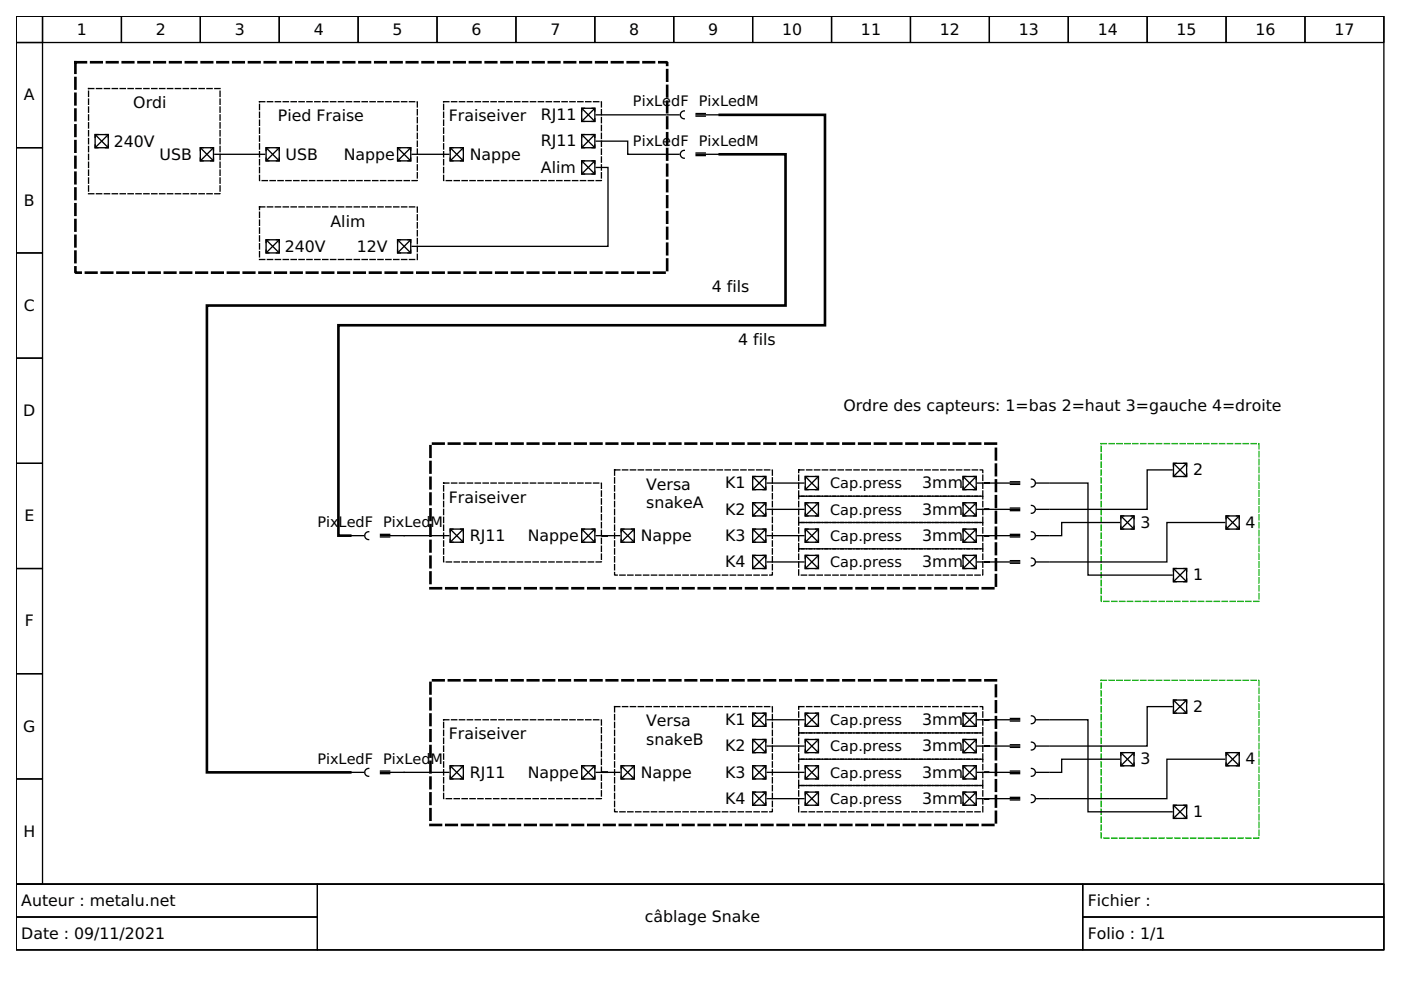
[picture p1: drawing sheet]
<svg xmlns="http://www.w3.org/2000/svg" width="297mm" height="210mm" viewBox="0 0 297 210" stroke-linecap="round" stroke-linejoin="round" font-family="sans-serif">
<g fill="none" stroke="#000" stroke-width=".28">
<path d="M3.4 3.4h290v184.1h-290zM3.4 3.4h5.6v5.6h-5.6zM3.4 9h5.6v22.3h-5.6zM9 3.4h16.7v5.6h-16.7zM25.7 3.4h16.8v5.6h-16.8zM42.5 3.4h16.7v5.6h-16.7zM59.2 3.4h16.7v5.6h-16.7zM75.9 3.4h16.8v5.6h-16.8zM92.7 3.4h16.7v5.6h-16.7zM109.4 3.4h16.7v5.6h-16.7zM126.1 3.4h16.7v5.6h-16.7zM142.8 3.4h16.8v5.6h-16.8z"/>
<path d="M159.6 3.4h16.7v5.6h-16.7zM176.3 3.4h16.7v5.6h-16.7zM193 3.4h16.8v5.6h-16.8zM209.8 3.4h16.7v5.6h-16.7zM226.5 3.4h16.7v5.6h-16.7zM243.2 3.4h16.8v5.6h-16.8zM260 3.4h16.7v5.6h-16.7zM276.7 3.4h16.7v5.6h-16.7zM3.4 31.3h5.6v22.3h-5.6zM20.2 28.5h2.8v2.8h-2.8zM20.2 30.7v.6h.6M20.3 28.6l2.6 2.6"/>
<path d="M20.8 28.5h-.6v.6M22.4 28.5h.6v.6M22.9 28.6l-2.6 2.6M23 30.7v.6h-.6M42.5 31.3h2.8v2.8h-2.8zM42.5 33.5v.6h.6M42.6 31.4l2.6 2.6M43.1 31.3h-.6v.6M44.7 31.3h.6v.6M45.2 31.4l-2.6 2.6M45.3 33.5v.6h-.6M45.5 32.7h10.6"/>
<path d="M56.4 31.3h2.8v2.8h-2.8zM56.4 33.5v.6h.6M56.5 31.4l2.6 2.6M57 31.3h-.6v.6M58.6 31.3h.6v.6M59.1 31.4l-2.6 2.6M59.2 33.5v.6h-.6M84.3 31.3h2.8v2.8h-2.8zM84.3 33.5v.6h.6M84.4 31.4l2.6 2.6M84.9 31.3h-.6v.6M86.5 31.3h.6v.6"/>
<path d="M87 31.4l-2.6 2.6M87.1 33.5v.6h-.6M87.4 32.7h7.8M95.4 31.3h2.8v2.8h-2.8zM95.4 33.5v.6h.6M95.5 31.4l2.6 2.6M96 31.3h-.6v.6M97.6 31.3h.6v.6M98.1 31.4l-2.6 2.6M98.2 33.5v.6h-.6M123.3 34.1h2.8v2.8h-2.8zM123.3 28.5h2.8v2.8h-2.8z"/>
<path d="M123.3 23h2.8v2.7h-2.8zM123.3 36.3v.6h.6M123.3 30.7v.6h.6M123.3 25.2v.5h.6M123.4 34.2l2.6 2.6M123.4 28.6l2.6 2.6M123.4 23.1l2.6 2.5M123.9 34.1h-.6v.6M123.9 28.5h-.6v.6M123.9 23h-.6v.5M125.5 34.1h.6v.6M125.5 28.5h.6v.6"/>
<path d="M125.5 23h.6v.5M126 34.2l-2.6 2.6M126 28.6l-2.6 2.6M126 23.1l-2.6 2.5M126.1 36.3v.6h-.6M126.1 30.7v.6h-.6M126.1 25.2v.5h-.6M126.4 35.5h2.5v16.7h-41.5M126.4 29.9h6.7v2.8h8.1M126.4 24.4h14.8M141.5 32.7h2.5M141.5 24.4h2.5"/>
<path d="M144.2 32.8a.84 .84 0 0 0 .9 .8M144.2 24.4a.84 .84 0 0 0 .9 .8M145.1 31.9a.84 .84 0 0 0-.9 .7M145.1 23.5a.84 .84 0 0 0-.9 .7M147.6 33h1.9M147.6 32.4h1.9M147.6 32.7h5M147.6 24.6h1.9M147.6 24.1h1.9M147.6 24.4h5M3.4 53.6h5.6v22.3h-5.6zM56.4 50.8h2.8v2.8h-2.8z"/>
<path d="M56.4 53v.6h.6M56.5 50.9l2.6 2.6M57 50.8h-.6v.6M58.6 50.8h.6v.6M59.1 50.9l-2.6 2.6M59.2 53v.6h-.6M84.3 50.8h2.8v2.8h-2.8zM84.3 53v.6h.6M84.4 50.9l2.6 2.6M84.9 50.8h-.6v.6M86.5 50.8h.6v.6M87 50.9l-2.6 2.6"/>
<path d="M87.1 53v.6h-.6M3.4 75.9h5.6v22.3h-5.6zM3.4 98.2h5.6v22.3h-5.6zM248.5 99.6h-5.3v8.4h-20.6M248.8 98.2h2.8v2.8h-2.8zM248.9 98.3l2.6 2.6M249.4 98.2h-.6v.6M251 98.2h.6v.6M251.5 98.3l-2.6 2.6M74.5 113.6h2.5M77.3 113.7a.84 .84 0 0 0 .9 .7M78.2 112.7a.84 .84 0 0 0-.9 .8"/>
<path d="M80.7 113.9h1.9M80.7 113.3h1.9M95.2 113.6h-14.5M95.4 112.2h2.8v2.8h-2.8zM95.4 114.4v.6h.6M95.5 112.3l2.6 2.6M96 112.2h-.6v.6M97.6 112.2h.6v.6M98.1 112.3l-2.6 2.6M98.2 114.4v.6h-.6M123.3 112.2h2.8v2.8h-2.8zM123.3 114.4v.6h.6"/>
<path d="M123.4 112.3l2.6 2.6M123.9 112.2h-.6v.6M125.5 112.2h.6v.6M126 112.3l-2.6 2.6M126.1 114.4v.6h-.6M126.4 113.6h5M131.7 112.2h2.8v2.8h-2.8zM131.7 114.4v.6h.6M131.8 112.3l2.6 2.6M132.3 112.2h-.6v.6M133.9 112.2h.6v.6M134.4 112.3l-2.6 2.6"/>
<path d="M134.5 114.4v.6h-.6M159.6 106.6h2.8v2.8h-2.8zM159.6 101h2.8v2.8h-2.8zM159.6 117.8h2.8v2.7h-2.8zM159.6 112.2h2.8v2.8h-2.8zM159.6 108.8v.6h.6M159.6 103.2v.6h.6M159.6 120v.5h.6M159.6 114.4v.6h.6M159.7 106.7l2.6 2.6M159.7 101.1l2.6 2.6M159.7 117.9l2.6 2.5"/>
<path d="M159.7 112.3l2.6 2.6M160.2 106.6h-.6v.6M160.2 101h-.6v.6M160.2 117.8h-.6v.5M160.2 112.2h-.6v.6M161.8 106.6h.6v.6M161.8 101h.6v.6M161.8 117.8h.6v.5M161.8 112.2h.6v.6M162.3 106.7l-2.6 2.6M162.3 101.1l-2.6 2.6M162.3 117.9l-2.6 2.5"/>
<path d="M162.3 112.3l-2.6 2.6M162.4 108.8v.6h-.6M162.4 103.2v.6h-.6M162.4 120v.5h-.6M162.4 114.4v.6h-.6M162.6 102.4h7.9M162.6 119.1h7.9M162.6 113.6h7.9M162.6 108h7.9M170.7 112.2h2.8v2.8h-2.8zM170.7 117.8h2.8v2.7h-2.8zM170.7 106.6h2.8v2.8h-2.8z"/>
<path d="M170.7 101h2.8v2.8h-2.8zM170.7 114.4v.6h.6M170.7 120v.5h.6M170.7 108.8v.6h.6M170.7 103.2v.6h.6M170.8 112.3l2.6 2.6M170.8 117.9l2.6 2.5M170.8 106.7l2.6 2.6M170.8 101.1l2.6 2.6M171.3 112.2h-.6v.6M171.3 117.8h-.6v.5M171.3 106.6h-.6v.6"/>
<path d="M171.3 101h-.6v.6M172.9 112.2h.6v.6M172.9 117.8h.6v.5M172.9 106.6h.6v.6M172.9 101h.6v.6M173.4 112.3l-2.6 2.6M173.4 117.9l-2.6 2.5M173.4 106.7l-2.6 2.6M173.4 101.1l-2.6 2.6M173.5 114.4v.6h-.6M173.5 120v.5h-.6M173.5 108.8v.6h-.6"/>
<path d="M173.5 103.2v.6h-.6M204.2 117.8h2.8v2.7h-2.8zM204.2 101h2.8v2.8h-2.8zM204.2 112.2h2.8v2.8h-2.8zM204.2 106.6h2.8v2.8h-2.8zM204.2 120v.5h.6M204.2 103.2v.6h.6M204.2 114.4v.6h.6M204.2 108.8v.6h.6M204.3 117.9l2.6 2.5M204.3 101.1l2.6 2.6M204.3 112.3l2.6 2.6"/>
<path d="M204.3 106.7l2.6 2.6M204.8 117.8h-.6v.5M204.8 101h-.6v.6M204.8 112.2h-.6v.6M204.8 106.6h-.6v.6M206.4 117.8h.6v.5M206.4 101h.6v.6M206.4 112.2h.6v.6M206.4 106.6h.6v.6M206.9 112.3l-2.6 2.6M206.9 117.9l-2.6 2.5M206.9 101.1l-2.6 2.6"/>
<path d="M206.9 106.7l-2.6 2.6M207 120v.5h-.6M207 103.2v.6h-.6M207 114.4v.6h-.6M207 108.8v.6h-.6M207.3 108h8.9M207.3 113.6h8.9M207.3 119.1h8.9M214.2 118.9h2M214.2 119.4h2M214.2 102.1h2M214.2 102.7h2"/>
<path d="M214.2 113.9h2M214.2 113.3h2M214.2 107.7h2M214.2 108.3h2M216.2 102.4h-8.9M218.7 112.7a.84 .84 0 0 1 .8 .8M218.7 107.2a.84 .84 0 0 1 .8 .7M218.7 118.3a.84 .84 0 0 1 .8 .8M218.7 101.6a.84 .84 0 0 1 .8 .7M219.5 113.7a.84 .84 0 0 1-.8 .7M219.5 108.1a.84 .84 0 0 1-.8 .7M219.5 119.3a.84 .84 0 0 1-.8 .7"/>
<path d="M219.5 102.5a.84 .84 0 0 1-.8 .8M219.8 119.1h2.5M219.8 102.4h2.5M219.8 113.6h2.5M219.8 108h2.5M222.6 102.4h8.1v19.5h17.8M237.4 110.8h-12.3v2.8h-2.5M237.6 109.4h2.8v2.8h-2.8zM237.6 111.6v.6h.6M237.7 109.5l2.6 2.6M238.2 109.4h-.6v.6M239.8 109.4h.6v.6"/>
<path d="M240.3 109.5l-2.6 2.6M240.4 111.6v.6h-.6M248.8 100.4v.6h.6M251.6 100.4v.6h-.6M259.7 110.8h-12.3v8.3h-24.8M260 109.4h2.7v2.8h-2.7zM260 111.6v.6h.5M260 109.5l2.6 2.6M260.5 109.4h-.5v.6M262.1 109.4h.6v.6M262.6 109.5l-2.6 2.6M262.7 111.6v.6h-.6"/>
<path d="M3.4 120.5h5.6v22.3h-5.6zM248.8 120.5h2.8v2.8h-2.8zM248.8 122.7v.6h.6M248.9 120.6l2.6 2.6M249.4 120.5h-.6v.6M251 120.5h.6v.6M251.5 120.6l-2.6 2.6M251.6 122.7v.6h-.6M3.4 142.8h5.6v22.4h-5.6zM159.6 156.8h2.8v2.8h-2.8zM159.6 151.2h2.8v2.8h-2.8zM159.6 159v.6h.6"/>
<path d="M159.6 153.4v.6h.6M159.7 156.9l2.6 2.6M159.7 151.3l2.6 2.6M160.2 156.8h-.6v.6M160.2 151.2h-.6v.6M161.8 156.8h.6v.6M161.8 151.2h.6v.6M162.3 156.9l-2.6 2.6M162.3 151.3l-2.6 2.6M162.4 159v.6h-.6M162.4 153.4v.6h-.6M162.6 152.6h7.9"/>
<path d="M162.6 158.2h7.9M170.7 156.8h2.8v2.8h-2.8zM170.7 151.2h2.8v2.8h-2.8zM170.7 159v.6h.6M170.7 153.4v.6h.6M170.8 156.9l2.6 2.6M170.8 151.3l2.6 2.6M171.3 156.8h-.6v.6M171.3 151.2h-.6v.6M172.9 156.8h.6v.6M172.9 151.2h.6v.6M173.4 156.9l-2.6 2.6"/>
<path d="M173.4 151.3l-2.6 2.6M173.5 159v.6h-.6M173.5 153.4v.6h-.6M204.2 151.2h2.8v2.8h-2.8zM204.2 156.8h2.8v2.8h-2.8zM204.2 153.4v.6h.6M204.2 159v.6h.6M204.3 151.3l2.6 2.6M204.3 156.9l2.6 2.6M204.8 151.2h-.6v.6M204.8 156.8h-.6v.6M206.4 151.2h.6v.6"/>
<path d="M206.4 156.8h.6v.6M206.9 151.3l-2.6 2.6M206.9 156.9l-2.6 2.6M207 153.4v.6h-.6M207 159v.6h-.6M207.3 152.6h8.9M214.2 152.3h2M214.2 152.9h2M214.2 157.9h2M214.2 158.5h2M216.2 158.2h-8.9M218.7 157.3a.84 .84 0 0 1 .8 .8"/>
<path d="M218.7 151.8a.84 .84 0 0 1 .8 .7M219.5 158.3a.84 .84 0 0 1-.8 .7M219.5 152.7a.84 .84 0 0 1-.8 .7M219.8 152.6h2.5M219.8 158.2h2.5M222.6 152.6h8.1v19.5h17.8M237.6 159.6h2.8v2.8h-2.8zM237.7 159.7l2.6 2.6M238.2 159.6h-.6v.6M239.8 159.6h.6v.6M240.3 159.7l-2.6 2.6M248.5 149.8h-5.3v8.4h-20.6"/>
<path d="M248.8 148.4h2.8v2.8h-2.8zM248.8 150.6v.6h.6M248.9 148.5l2.6 2.6M249.4 148.4h-.6v.6M251 148.4h.6v.6M251.5 148.5l-2.6 2.6M251.6 150.6v.6h-.6M260 159.6h2.7v2.8h-2.7zM260 159.7l2.6 2.6M260.5 159.6h-.5v.6M262.1 159.6h.6v.6M262.6 159.7l-2.6 2.6"/>
<path d="M3.4 165.2h5.6v22.3h-5.6zM74.5 163.8h2.5M77.3 163.8a.84 .84 0 0 0 .9 .8M78.2 162.9a.84 .84 0 0 0-.9 .8M80.7 163.5h1.9M80.7 164h1.9M95.2 163.8h-14.5M95.4 162.4h2.8v2.8h-2.8zM95.4 164.6v.6h.6M95.5 162.5l2.6 2.6M96 162.4h-.6v.6M97.6 162.4h.6v.6"/>
<path d="M98.1 162.5l-2.6 2.6M98.2 164.6v.6h-.6M123.3 162.4h2.8v2.8h-2.8zM123.3 164.6v.6h.6M123.4 162.5l2.6 2.6M123.9 162.4h-.6v.6M125.5 162.4h.6v.6M126 162.5l-2.6 2.6M126.1 164.6v.6h-.6M126.4 163.8h5M131.7 162.4h2.8v2.8h-2.8zM131.7 164.6v.6h.6"/>
<path d="M131.8 162.5l2.6 2.6M132.3 162.4h-.6v.6M133.9 162.4h.6v.6M134.4 162.5l-2.6 2.6M134.5 164.6v.6h-.6M159.6 167.9h2.8v2.8h-2.8zM159.6 162.4h2.8v2.8h-2.8zM159.6 170.1v.6h.6M159.6 164.6v.6h.6M159.7 168l2.6 2.6M159.7 162.5l2.6 2.6M160.2 167.9h-.6v.6"/>
<path d="M160.2 162.4h-.6v.6M161.8 167.9h.6v.6M161.8 162.4h.6v.6M162.3 168l-2.6 2.6M162.3 162.5l-2.6 2.6M162.4 170.1v.6h-.6M162.4 164.6v.6h-.6M162.6 169.3h7.9M162.6 163.8h7.9M170.7 162.4h2.8v2.8h-2.8zM170.7 167.9h2.8v2.8h-2.8zM170.7 164.6v.6h.6"/>
<path d="M170.7 170.1v.6h.6M170.8 168l2.6 2.6M170.8 162.5l2.6 2.6M171.3 162.4h-.6v.6M171.3 167.9h-.6v.6M172.9 162.4h.6v.6M172.9 167.9h.6v.6M173.4 162.5l-2.6 2.6M173.4 168l-2.6 2.6M173.5 164.6v.6h-.6M173.5 170.1v.6h-.6M204.2 162.4h2.8v2.8h-2.8z"/>
<path d="M204.2 167.9h2.8v2.8h-2.8zM204.2 164.6v.6h.6M204.2 170.1v.6h.6M204.3 162.5l2.6 2.6M204.3 168l2.6 2.6M204.8 162.4h-.6v.6M204.8 167.9h-.6v.6M206.4 162.4h.6v.6M206.4 167.9h.6v.6M206.9 162.5l-2.6 2.6M206.9 168l-2.6 2.6M207 164.6v.6h-.6"/>
<path d="M207 170.1v.6h-.6M207.3 163.8h8.9M207.3 169.3h8.9M214.2 169.1h2M214.2 169.6h2M214.2 163.5h2M214.2 164h2M218.7 162.9a.84 .84 0 0 1 .8 .8M218.7 168.5a.84 .84 0 0 1 .8 .7M219.5 163.9a.84 .84 0 0 1-.8 .7M219.5 169.4a.84 .84 0 0 1-.8 .8M219.8 169.3h2.5"/>
<path d="M219.8 163.8h2.5M237.4 161h-12.3v2.8h-2.5M237.6 161.8v.6h.6M240.4 161.8v.6h-.6M248.8 170.7h2.8v2.8h-2.8zM248.8 172.9v.6h.6M248.9 170.8l2.6 2.6M249.4 170.7h-.6v.6M251 170.7h.6v.6M251.5 170.8l-2.6 2.6M251.6 172.9v.6h-.6M259.7 161h-12.3v8.3h-24.8"/>
<path d="M260 161.8v.6h.5M262.7 161.8v.6h-.6M3.4 187.5h290v13.9h-290z"/>
</g>
<path d="M3.4 187.5h63.9v6.9h-63.9zM3.4 194.4h63.9v7h-63.9zM67.3 187.5h162.3v13.9h-162.3zM229.6 187.5h63.8v6.9h-63.8zM229.6 194.4h63.8v7h-63.8z" fill="none" stroke="#000" stroke-width=".21"/>
<g fill="none" stroke="#000" stroke-width=".28" stroke-dasharray="1.1 .6">
<path d="M18.8 18.8h27.9v22.3h-27.9zM55 21.6h33.5v16.7h-33.5zM94.1 21.6h33.4v16.7h-33.4zM55 43.9h33.5v11.1h-33.5zM130.3 99.6h33.5v22.3h-33.5zM169.3 99.6h39.1v5.6h-39.1zM94.1 102.4h33.4v16.7h-33.4zM169.3 110.8h39.1v5.6h-39.1zM169.3 105.2h39.1v5.6h-39.1zM169.3 116.4h39.1v5.5h-39.1zM94.1 152.6h33.4v16.7h-33.4zM130.3 149.8h33.5v22.3h-33.5z"/>
<path d="M169.3 149.8h39.1v5.6h-39.1zM169.3 155.4h39.1v5.6h-39.1zM169.3 161h39.1v5.5h-39.1zM169.3 166.5h39.1v5.6h-39.1z"/>
</g>
<path d="M16 13.2h125.5v44.6h-125.5zM91.3 94.1h119.9v30.6h-119.9zM91.3 144.2h119.9v30.7h-119.9z" fill="none" stroke="#000" stroke-width=".56" stroke-dasharray="2.2 1.1"/>
<path d="M233.5 94.1h33.4v33.4h-33.4zM233.5 144.2h33.4v33.5h-33.4z" fill="none" stroke="#0a0" stroke-width=".28" stroke-dasharray="1.1 .6"/>
<path d="M152.6 32.7h13.9v32.1h-122.6v99h30.4M152.6 24.4h22.3v44.6h-103.2v44.6h2.6" fill="none" stroke="#000" stroke-width=".56"/>
<g font-size="3.3">
<text x="16.3" y="7.3">1</text>
<text x="33" y="7.3">2</text>
<text x="49.8" y="7.3">3</text>
<text x="66.5" y="7.3">4</text>
<text x="83.2" y="7.3">5</text>
<text x="100" y="7.3">6</text>
<text x="116.7" y="7.3">7</text>
<text x="133.4" y="7.3">8</text>
<text x="150.1" y="7.3">9</text>
<text x="165.8" y="7.3">10</text>
<text x="182.5" y="7.3">11</text>
<text x="199.3" y="7.3">12</text>
<text x="216" y="7.3">13</text>
<text x="232.7" y="7.3">14</text>
<text x="249.5" y="7.3">15</text>
<text x="266.2" y="7.3">16</text>
<text x="282.9" y="7.3">17</text>
<text x="5.1" y="21.3">A</text>
<text x="28.3" y="23">Ordi</text>
<text x="58.9" y="25.7">Pied Fraise</text>
<text x="95.2" y="25.7">Fraiseiver</text>
<text x="114.7" y="25.5">RJ11</text>
<text x="24.1" y="31.2">240V</text>
<text x="33.8" y="33.8">USB</text>
<text x="60.6" y="33.8">USB</text>
<text x="72.9" y="33.8">Nappe</text>
<text x="99.6" y="33.8">Nappe</text>
<text x="114.7" y="31">RJ11</text>
<text x="114.7" y="36.6">Alim</text>
<text x="5.1" y="43.6">B</text>
<text x="60.4" y="53.5">240V</text>
<text x="70.1" y="48.1">Alim</text>
<text x="75.7" y="53.3">12V</text>
<text x="5.1" y="65.9">C</text>
<text x="150.9" y="62">4 fils</text>
<text x="156.5" y="73.1">4 fils</text>
<text x="4.9" y="88.2">D</text>
<text x="178.8" y="87.1">Ordre des capteurs: 1=bas 2=haut 3=gauche 4=droite</text>
<text x="252.9" y="100.7">2</text>
<text x="95.2" y="106.6">Fraiseiver</text>
<text x="137" y="103.8">Versa</text>
<text x="137" y="107.7">snakeA</text>
<text x="153.7" y="103.5">K1</text>
<text x="195.5" y="103.5">3mm</text>
<text x="5.2" y="110.5">E</text>
<text x="153.7" y="109.1">K2</text>
<text x="195.5" y="109.1">3mm</text>
<text x="241.8" y="111.9">3</text>
<text x="264.1" y="111.9">4</text>
<text x="99.6" y="114.7">RJ11</text>
<text x="111.9" y="114.7">Nappe</text>
<text x="135.8" y="114.7">Nappe</text>
<text x="153.7" y="114.7">K3</text>
<text x="195.5" y="114.7">3mm</text>
<text x="153.7" y="120.3">K4</text>
<text x="195.5" y="120.3">3mm</text>
<text x="252.9" y="123.1">1</text>
<text x="5.3" y="132.8">F</text>
<text x="4.9" y="155.1">G</text>
<text x="137" y="154">Versa</text>
<text x="153.7" y="153.7">K1</text>
<text x="195.5" y="153.7">3mm</text>
<text x="252.9" y="150.9">2</text>
<text x="95.2" y="156.8">Fraiseiver</text>
<text x="137" y="157.9">snakeB</text>
<text x="153.7" y="159.3">K2</text>
<text x="195.5" y="159.3">3mm</text>
<text x="99.6" y="164.9">RJ11</text>
<text x="111.9" y="164.9">Nappe</text>
<text x="135.8" y="164.9">Nappe</text>
<text x="153.7" y="164.9">K3</text>
<text x="195.5" y="164.9">3mm</text>
<text x="241.8" y="162.1">3</text>
<text x="264.1" y="162.1">4</text>
<text x="153.7" y="170.5">K4</text>
<text x="195.5" y="170.5">3mm</text>
<text x="252.9" y="173.2">1</text>
<text x="5" y="177.4">H</text>
<text x="4.5" y="192.1">Auteur : metalu.net</text>
<text x="136.7" y="195.5">câblage Snake</text>
<text x="230.6" y="192.1">Fichier :</text>
<text x="4.5" y="199">Date : 09/11/2021</text>
<text x="230.6" y="199">Folio : 1/1</text>
</g>
<g font-size="3.1">
<text x="134.2" y="22.5">PixLe</text>
<text x="142.3" y="22.5">dF PixLedM</text>
<text x="134.2" y="30.9">PixLe</text>
<text x="142.3" y="30.9">dF PixLedM</text>
<text x="176" y="103.5">Cap.press</text>
<text x="67.3" y="111.8">Pix</text>
<text x="71.8" y="111.8">LedF PixLed</text>
<text x="91.3" y="111.8">M</text>
<text x="176" y="109.1">Cap.press</text>
<text x="176" y="114.7">Cap.press</text>
<text x="176" y="120.3">Cap.press</text>
<text x="176" y="153.7">Cap.press</text>
<text x="67.3" y="161.9">PixLedF PixLed</text>
<text x="91.3" y="161.9">M</text>
<text x="176" y="159.3">Cap.press</text>
<text x="176" y="164.9">Cap.press</text>
<text x="176" y="170.5">Cap.press</text>
</g>
</svg>
